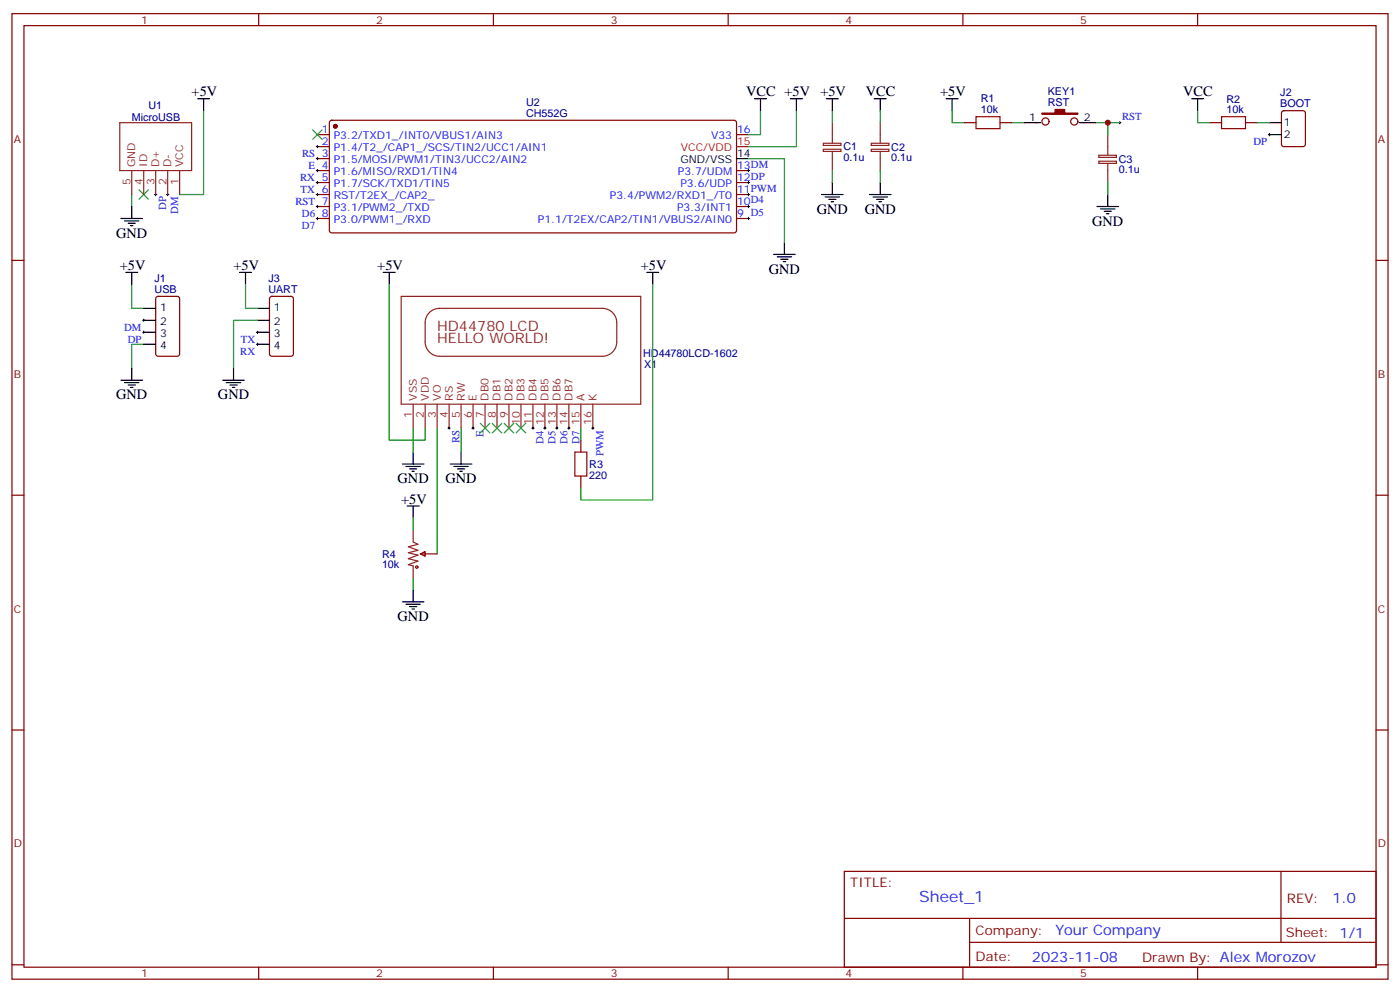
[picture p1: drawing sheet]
<svg xmlns="http://www.w3.org/2000/svg" width="412mm" height="292mm" viewBox="0 0 412 292" stroke-linecap="round" stroke-linejoin="round" font-family="sans-serif">
<g fill="none" stroke="#870000" stroke-width=".35">
<path d="M3.5 4h405.4v284.4h-405.4zM7.1 7.5h398.2v277.3h-398.2zM76.2 4v3.5M145.3 4v3.5M214.5 4v3.5M283.6 4v3.5M352.8 4v3.5M93.5 39.7h3.5M97.2 35.6l.5-.2 118.8 .1 .5 .6-.1 32-.6 .5-118.9-.1-.4-.6v-31.8zM217 39.7h3.5M284 36.1h3.5M294.6 36.1h3.5"/>
<path d="M356.3 36.1h3.5M366.9 36.1h3.5M377.7 32.8l.5-.2h5.6l.7 .4v9.5l-.4 .6-5.9 .1-.7-.5v-9.4zM93.5 43.2h3.5M93.5 46.7h3.5M93.5 50.2h3.5M93.5 53.8h3.5M93.5 57.3h3.5M217 50.2h3.5M217 53.8h3.5M217 57.3h3.5M3.5 76.7h3.6"/>
<path d="M93.5 60.8h3.5M93.5 64.3h3.5M217 60.8h3.5M217 64.3h3.5M405.3 76.7h3.6M46.1 87.5l.5-.2h5.6l.7 .4v16.5l-.4 .7h-5.9l-.7-.4v-16.5zM79.6 87.5l.5-.2h5.6l.7 .4v16.5l-.4 .7h-5.9l-.7-.4v-16.5zM171.1 129.6v3.5M3.5 145.8h3.6M171.1 140.2v3.5M405.3 145.8h3.6M123.8 163.1l1.4-.7v1.4z"/>
<path d="M123.8 163.1h5M3.5 215h3.6M405.3 215h3.6M248.7 256.6h156.6v28.2h-156.6zM377.3 256.6v20.9M248.7 270.5h156.5M285.6 277.5h119.6M285.6 270.5v14.1M3.5 284.1h3.6M76.2 284.8v3.6M145.3 284.8v3.6M214.5 284.8v3.6"/>
<path d="M283.6 284.8v3.6M352.8 284.8v3.6M405.3 284.1h3.6"/>
<circle cx="308" cy="35.8" r="1.06"/>
<circle cx="316.4" cy="35.8" r="1.06"/>
</g>
<g fill="none" stroke="#008700" stroke-width=".35">
<path d="M60 32.6v24.7h-7.1M224 32.6v7.1h-3.5M234.6 32.6v10.6h-14.1M245.2 32.6v3.5M259.3 32.6v3.5M280.5 32.6v3.5h3.5M298.1 36.1h3.5M322.8 36.1h7M326.3 36.1v3.6M352.8 32.6v3.5h3.5M370.4 36.1h3.5M38.8 57.3v3.5"/>
<path d="M220.5 46.7h10.6v24.7M245.2 50.2v3.6M259.3 50.2v3.6M326.3 53.8v3.5M38.8 83.7v7.1h3.5M72.3 83.7v7.1h3.5M75.8 94.3h-7v14.1M114.7 83.7v45.9h10.5v-3.5M192.3 83.7v63.5h-21.2v-3.5M42.3 101.4h-3.5v7M121.7 126.1v7M128.8 126.1v37"/>
<path d="M135.8 126.1v7M171.1 126.1v3.5M121.7 152.5v3.6M121.7 170.2v3.5"/>
</g>
<g fill="none" stroke="#000" stroke-width=".35">
<path d="M58.2 29.1h3.5M60 29.1v3.5M222.2 29.1h3.6M224 29.1v3.5M232.8 29.1h3.6M234.6 29.1v3.5M243.4 29.1h3.5M245.2 29.1v3.5M257.5 29.1h3.6M259.3 29.1v3.5M278.7 29.1h3.5M280.5 29.1v3.5"/>
<path d="M301.6 36.1h5M317.9 36.1h4.9M351 29.1h3.5M352.8 29.1v3.5M373.9 36.1h3.6M373.9 39.7h3.6M217 46.7h3.5M242 57.3h6.4M243.1 58h4.2M244.1 58.7h2.1M244.8 59.4h.7M245.2 53.8v3.5"/>
<path d="M256.1 57.3h6.4M257.2 58h4.2M258.2 58.7h2.1M258.9 59.4h.7M259.3 53.8v3.5M326.3 57.3v3.5M35.6 64.3h6.4M36.7 65.1h4.2M37.7 65.8h2.2M38.5 66.5h.7M38.8 60.8v3.5M227.9 74.9h6.3"/>
<path d="M229 75.6h4.2M230 76.3h2.1M230.7 77h.7M231.1 71.4v3.5M323.1 60.8h6.4M324.2 61.5h4.2M325.3 62.2h2.1M326 62.9h.7M37 80.2h3.6M38.8 80.2v3.5M42.3 90.8h3.6M42.3 94.3h3.6"/>
<path d="M42.3 97.9h3.6M70.6 80.2h3.5M72.3 80.2v3.5M75.8 90.8h3.6M75.8 94.3h3.6M75.8 97.9h3.6M112.9 80.2h3.5M114.7 80.2v3.5M190.5 80.2h3.5M192.3 80.2v3.5M35.6 112h6.4M36.7 112.7h4.2"/>
<path d="M37.7 113.4h2.2M38.5 114.1h.7M38.8 108.4v3.6M42.3 101.4h3.6M65.6 112h6.4M66.7 112.7h4.2M67.7 113.4h2.1M68.4 114.1h.7M68.8 108.4v3.6M75.8 101.4h3.6M118.5 136.7h6.4M119.6 137.4h4.2"/>
<path d="M120.6 138.1h2.2M121.4 138.8h.7M121.7 133.1v3.6M132.6 136.7h6.4M133.7 137.4h4.2M134.8 138.1h2.1M135.5 138.8h.7M135.8 133.1v3.6M119.9 149h3.6M121.7 149v3.5M118.5 177.2h6.4M119.6 177.9h4.2"/>
<path d="M120.6 178.6h2.2M121.4 179.4h.7M121.7 173.7v3.5"/>
</g>
<g fill="none" stroke="#000" stroke-width=".29">
<path d="M329.5 36.1h.7M329.8 35.8v.7M373.6 39.7h.7M373.9 39.3v.7M45.5 57.3h.7M45.9 56.9v.7M49 57.3h.7M49.4 56.9v.7M93.1 57.3h.7M93.1 50.2h.7M93.1 53.8h.7M93.1 43.2h.7"/>
<path d="M93.1 46.7h.7M93.5 42.8v.7M93.5 46.4v.7M93.5 49.9v.7M93.5 53.4v.7M93.5 56.9v.7M220.1 57.3h.7M220.1 50.2h.7M220.1 53.8h.7M220.5 49.9v.7M220.5 53.4v.7M220.5 56.9v.7"/>
<path d="M93.1 64.3h.7M93.1 60.8h.7M93.5 60.5v.7M93.5 64v.7M220.1 64.3h.7M220.1 60.8h.7M220.5 60.5v.7M220.5 64v.7M42 97.9h.7M42 94.3h.7M42.3 94v.7M42.3 97.5v.7"/>
<path d="M75.5 97.9h.7M75.8 97.5v.7M75.5 101.4h.7M75.8 101v.7M131.9 126.1h.7M132.3 125.7v.7M139 126.1h.7M139.3 125.7v.7M156.6 126.1h.7M157 125.7v.7M160.2 126.1h.7M160.5 125.7v.7"/>
<path d="M163.7 126.1h.7M164 125.7v.7M167.2 126.1h.7M167.6 125.7v.7M174.3 126.1h.7M174.6 125.7v.7"/>
</g>
<path d="M92.1 38.2l2.8 2.9M94.9 38.2l-2.8 2.9M40.9 55.9l2.8 2.8M43.7 55.9l-2.8 2.8M141.5 124.7l2.8 2.8M144.3 124.7l-2.8 2.8M145 124.7l2.8 2.8M147.8 124.7l-2.8 2.8M148.5 124.7l2.8 2.8M151.3 124.7l-2.8 2.8M152 124.7l2.9 2.8M154.9 124.7l-2.9 2.8" fill="none" stroke="#3c3" stroke-width=".35"/>
<g fill="none" stroke="#8c2424" stroke-width=".35">
<path d="M35.3 36.1h21.1v14.1h-21.1zM245.2 36.1v6M259.3 36.1v6M326.3 39.7v5.9M38.8 50.2v7.1M42.3 50.2v7.1M45.9 50.2v7.1M49.4 50.2v7.1M52.9 50.2v7.1M242.5 42.2h5.2v.6h-5.2zM242.5 44h5.2v.6h-5.2zM245.2 44.6v5.6"/>
<path d="M256.6 42.2h5.2v.6h-5.2zM256.6 44h5.2v.6h-5.2zM259.3 44.6v5.6M323.7 45.7h5.2v.7h-5.2zM323.7 47.5h5.2v.6h-5.2zM326.3 48.1v5.7M118.2 87.3h70.5v31.7h-70.5zM126.7 91.8a4.2 4.2 0 0 1 2.8-1h47.9a4.2 4.2 0 0 1 4.3 4.2v5.7a4.2 4.2 0 0 1-4.3 4.2h-47.9a4.2 4.2 0 0 1-4.3-4.2v-5.7a4.2 4.2 0 0 1 1.5-3.2zM121.7 119v7.1M125.2 119v7.1M128.8 119v7.1M132.3 119v7.1"/>
<path d="M135.8 119v7.1M139.3 119v7.1M142.9 119v7.1M146.4 119v7.1M149.9 119v7.1M153.5 119v7.1M157 119v7.1M160.5 119v7.1M164 119v7.1M167.6 119v7.1M171.1 119v7.1M174.6 119v7.1"/>
<path d="M121.7 156.1v3.5l1.4 .7-2.8 .7 2.8 1.1-2.8 .7 2.8 .7-2.8 1 2.8 .7-2.8 1.1 1.4 .4v3.5"/>
</g>
<g fill="#870000" stroke="#870000" stroke-width=".35">
<path d="M306.9 33.3h3.9v-1.1h2.8v1.1h3.9v.4h-10.6z"/>
<circle cx="98.8" cy="37.2" r=".53"/>
</g>
<path d="M217 43.2h3.5" fill="none" stroke="#f00" stroke-width=".35"/>
<g fill="none" stroke="#a10000" stroke-width=".35">
<path d="M287.5 34.4h7.1v3.5h-7.1zM359.8 34.4h7.1v3.5h-7.1zM169.3 133.1h3.6v7.1h-3.6z"/>
<circle cx="122.8" cy="167" r=".35"/>
</g>
<circle cx="326.3" cy="36.1" r=".88" fill="#c00"/>
<text font-size="4.6" fill="#00f" x="270.8" y="265.6">Sheet_1</text>
<g font-size="4.2">
<text x="56.4" y="28.4">+5V</text>
<text x="219.8" y="28.4">VCC +5V</text>
<text x="241.7" y="28.4">+5V</text>
<text x="255.1" y="28.4">VCC</text>
<text x="276.9" y="28.4">+5V</text>
<text x="348.5" y="28.4">VCC</text>
<text x="240.6" y="62.9">GND</text>
<text x="254.7" y="62.9">GND</text>
<text x="34.2" y="70">GND</text>
<text x="321.7" y="66.5">GND</text>
<text x="35.3" y="79.5">+5V</text>
<text x="68.8" y="79.5">+5V</text>
<text x="111.1" y="79.5">+5V</text>
<text x="188.7" y="79.5">+5V</text>
<text x="226.5" y="80.6">GND</text>
<text x="34.2" y="117.6">GND</text>
<text x="64.2" y="117.6">GND</text>
<text x="117.1" y="142.3">GND</text>
<text x="131.2" y="142.3">GND</text>
<text x="118.2" y="148.3">+5V</text>
<text x="117.1" y="182.9">GND</text>
</g>
<g font-size="4.2" fill="#8d2323">
<text x="128.8" y="101">HELLO WORLD!</text>
<text x="128.8" y="97.5">HD44780 LCD</text>
</g>
<g font-size="4.2" fill="#00f">
<text x="392.5" y="265.9">1.0</text>
<text x="310.9" y="275.4">Your Company</text>
<text x="304" y="283.2">2023-11-08</text>
</g>
<g font-size="3.9" fill="#800">
<text x="250.5" y="261.2">TITLE:</text>
<text x="379.1" y="265.9">REV:</text>
<text x="287.4" y="275.4">Company:</text>
<text x="378.7" y="276">Sheet: 1/1</text>
<text x="287.4" y="283.1">Date:</text>
<text x="336.4" y="283.2">Drawn By: Alex Morozov</text>
</g>
<g font-size="3.2" fill="#800">
<text x="41.6" y="7">1</text>
<text x="110.8" y="7">2</text>
<text x="179.9" y="7">3</text>
<text x="249.1" y="7">4</text>
<text x="318.2" y="7">5</text>
<text x="4.1" y="42.1">A</text>
<text x="405.9" y="42.1">A</text>
<text x="4.1" y="111.3">B</text>
<text x="405.9" y="111.3">B</text>
<text x="4.1" y="180.4">C</text>
<text x="405.9" y="180.4">C</text>
<text x="4.1" y="249.6">D</text>
<text x="405.9" y="249.6">D</text>
<text x="41.6" y="287.8">1</text>
<text x="110.8" y="287.8">2</text>
<text x="179.9" y="287.8">3</text>
<text x="249.1" y="287.8">4</text>
<text x="318.2" y="287.8">5</text>
</g>
<g font-size="3.2" fill="#000080">
<text x="308.6" y="28">KEY1</text>
<text x="377.1" y="28.3">J2</text>
<text x="38.8" y="35.6">MicroUSB</text>
<text x="43.8" y="32">U1</text>
<text x="155" y="34.4">CH552G</text>
<text x="155" y="31.3">U2</text>
<text x="288.9" y="33.3">10k</text>
<text x="288.9" y="30.1">R1</text>
<text x="308.6" y="31.2">RST</text>
<text x="361.3" y="33.3">10k</text>
<text x="361.3" y="30.2">R2</text>
<text x="377.1" y="31.5">BOOT</text>
<text x="248.4" y="47.5">0.1u</text>
<text x="248.4" y="44.3">C1</text>
<text x="262.5" y="47.5">0.1u</text>
<text x="262.5" y="44.3">C2</text>
<text x="329.6" y="47.9">C3</text>
<text x="329.6" y="51.1">0.1u</text>
<text x="45.5" y="83.1">J1</text>
<text x="79" y="83.1">J3</text>
<text x="45.5" y="86.2">USB</text>
<text x="79" y="86.2">UART</text>
<text x="189.4" y="105.2">HD44780LCD-1602</text>
<text x="189.7" y="108.2">X1</text>
<text x="173.6" y="137.8">R3</text>
<text x="173.6" y="141">220</text>
<text x="112.5" y="167.4">10k</text>
<text x="112.5" y="164.3">R4</text>
</g>
<g font-size="3.2">
<text x="303.1" y="35.8">1</text>
<text x="319.3" y="35.8">2</text>
<text x="378.2" y="37.2">1</text>
<text x="378.2" y="40.7">2</text>
<text x="217.1" y="46.4">14</text>
<text x="200.4" y="48.1">GND/VSS</text>
<text x="47.2" y="91.5">1</text>
<text x="47.2" y="95.7">2</text>
<text x="80.7" y="91.5">1</text>
<text x="80.7" y="95.7">2</text>
<text x="47.2" y="99.3">3</text>
<text x="80.7" y="99.3">3</text>
<text x="47.2" y="102.8">4</text>
<text x="80.7" y="102.8">4</text>
</g>
<g font-size="3.2" fill="#00f">
<text x="330.5" y="35.2">RST</text>
<text x="94.8" y="39.3">1</text>
<text x="98.3" y="41.1">P3.2/TXD1_/INT0/VBUS1/AIN3</text>
<text x="209.5" y="41.1">V33</text>
<text x="217.1" y="39.3">16</text>
<text x="89" y="46.3">RS 3</text>
<text x="94.8" y="42.8">2</text>
<text x="98.3" y="44.6">P1.4/T2_/CAP1_/SCS/TIN2/UCC1/AIN1</text>
<text x="369.2" y="42.8">DP</text>
<text x="88.4" y="53.3">RX 5</text>
<text x="90.9" y="49.8">E 4</text>
<text x="98.3" y="48.1">P1.5/MOSI/PWM1/TIN3/UCC2/AIN2</text>
<text x="98.3" y="51.6">P1.6/MISO/RXD1/TIN4</text>
<text x="199.7" y="51.6">P3.7/UDM</text>
<text x="217.1" y="53.4">12DP</text>
<text x="217.1" y="49.9">13DM</text>
<text x="88.6" y="56.9">TX 6</text>
<text x="98.3" y="55.2">P1.7/SCK/TXD1/TIN5</text>
<text x="98.3" y="58.7">RST/T2EX_/CAP2_</text>
<text x="179.7" y="58.7">P3.4/PWM2/RXD1_/T0</text>
<text x="200.4" y="55.2">P3.6/UDP</text>
<text x="217.1" y="56.9">11PWM</text>
<text x="48.9" y="61.9" transform="rotate(-90 48.9 61.9)">DP</text>
<text x="52.5" y="63" transform="rotate(-90 52.5 63)">DM</text>
<text x="87" y="60.4">RST 7</text>
<text x="88.9" y="64">D6</text>
<text x="94.8" y="64">8</text>
<text x="98.3" y="62.2">P3.1/PWM2_/TXD</text>
<text x="98.3" y="65.8">P3.0/PWM1_/RXD</text>
<text x="158.5" y="65.8">P1.1/T2EX/CAP2/TIN1/VBUS2/AIN0</text>
<text x="199.4" y="62.2">P3.3/INT1</text>
<text x="217.1" y="64">9 D5</text>
<text x="217.1" y="60.5">10D4</text>
<text x="88.9" y="67.5">D7</text>
<text x="36.6" y="97.4">DM</text>
<text x="37.6" y="100.9">DP</text>
<text x="70.9" y="101">TX</text>
<text x="70.8" y="104.5">RX</text>
<text x="135.4" y="130.6" transform="rotate(-90 135.4 130.6)">RS</text>
<text x="142.5" y="128.7" transform="rotate(-90 142.5 128.7)">E</text>
<text x="160.1" y="130.6" transform="rotate(-90 160.1 130.6)">D4</text>
<text x="163.6" y="130.6" transform="rotate(-90 163.6 130.6)">D5</text>
<text x="167.1" y="130.6" transform="rotate(-90 167.1 130.6)">D6</text>
<text x="170.7" y="130.6" transform="rotate(-90 170.7 130.6)">D7</text>
<text x="177.7" y="134.3" transform="rotate(-90 177.7 134.3)">PWM</text>
</g>
<g font-size="3.2" fill="#f00">
<text x="200.6" y="44.6">VCC/VDD</text>
<text x="217.1" y="42.8">15</text>
</g>
<g font-size="3.2" fill="#8d2323">
<text x="39.9" y="49.2" transform="rotate(-90 39.9 49.2)">GND</text>
<text x="43.4" y="49.2" transform="rotate(-90 43.4 49.2)">ID</text>
<text x="46.9" y="49.2" transform="rotate(-90 46.9 49.2)">D+</text>
<text x="50.4" y="49.2" transform="rotate(-90 50.4 49.2)">D-</text>
<text x="54" y="49.2" transform="rotate(-90 54 49.2)">VCC</text>
<text x="38.5" y="54.4" transform="rotate(-90 38.5 54.4)">5</text>
<text x="42" y="54.4" transform="rotate(-90 42 54.4)">4</text>
<text x="45.5" y="54.4" transform="rotate(-90 45.5 54.4)">3</text>
<text x="49" y="54.4" transform="rotate(-90 49 54.4)">2</text>
<text x="52.6" y="54.4" transform="rotate(-90 52.6 54.4)">1</text>
<text x="122.8" y="118" transform="rotate(-90 122.8 118)">VSS</text>
<text x="126.3" y="118" transform="rotate(-90 126.3 118)">VDD</text>
<text x="129.8" y="118" transform="rotate(-90 129.8 118)">VO</text>
<text x="133.3" y="118" transform="rotate(-90 133.3 118)">RS</text>
<text x="136.9" y="118" transform="rotate(-90 136.9 118)">RW</text>
<text x="140.4" y="118" transform="rotate(-90 140.4 118)">E</text>
<text x="143.9" y="118" transform="rotate(-90 143.9 118)">DB0</text>
<text x="147.5" y="118" transform="rotate(-90 147.5 118)">DB1</text>
<text x="151" y="118" transform="rotate(-90 151 118)">DB2</text>
<text x="154.5" y="118" transform="rotate(-90 154.5 118)">DB3</text>
<text x="158" y="118" transform="rotate(-90 158 118)">DB4</text>
<text x="161.6" y="118" transform="rotate(-90 161.6 118)">DB5</text>
<text x="165.1" y="118" transform="rotate(-90 165.1 118)">DB6</text>
<text x="168.6" y="118" transform="rotate(-90 168.6 118)">DB7</text>
<text x="172.2" y="118" transform="rotate(-90 172.2 118)">A</text>
<text x="175.7" y="118" transform="rotate(-90 175.7 118)">K</text>
<text x="121.4" y="123.2" transform="rotate(-90 121.4 123.2)">1</text>
<text x="124.9" y="123.2" transform="rotate(-90 124.9 123.2)">2</text>
<text x="128.4" y="123.2" transform="rotate(-90 128.4 123.2)">3</text>
<text x="131.9" y="123.2" transform="rotate(-90 131.9 123.2)">4</text>
<text x="135.5" y="123.2" transform="rotate(-90 135.5 123.2)">5</text>
<text x="139" y="123.2" transform="rotate(-90 139 123.2)">6</text>
<text x="142.5" y="123.2" transform="rotate(-90 142.5 123.2)">7</text>
<text x="146" y="123.2" transform="rotate(-90 146 123.2)">8</text>
<text x="149.6" y="123.2" transform="rotate(-90 149.6 123.2)">9</text>
<text x="153.1" y="125.2" transform="rotate(-90 153.1 125.2)">10</text>
<text x="156.6" y="125.2" transform="rotate(-90 156.6 125.2)">11</text>
<text x="160.2" y="125.2" transform="rotate(-90 160.2 125.2)">12</text>
<text x="163.7" y="125.2" transform="rotate(-90 163.7 125.2)">13</text>
<text x="167.2" y="125.2" transform="rotate(-90 167.2 125.2)">14</text>
<text x="170.7" y="125.2" transform="rotate(-90 170.7 125.2)">15</text>
<text x="174.3" y="125.2" transform="rotate(-90 174.3 125.2)">16</text>
</g>
</svg>
